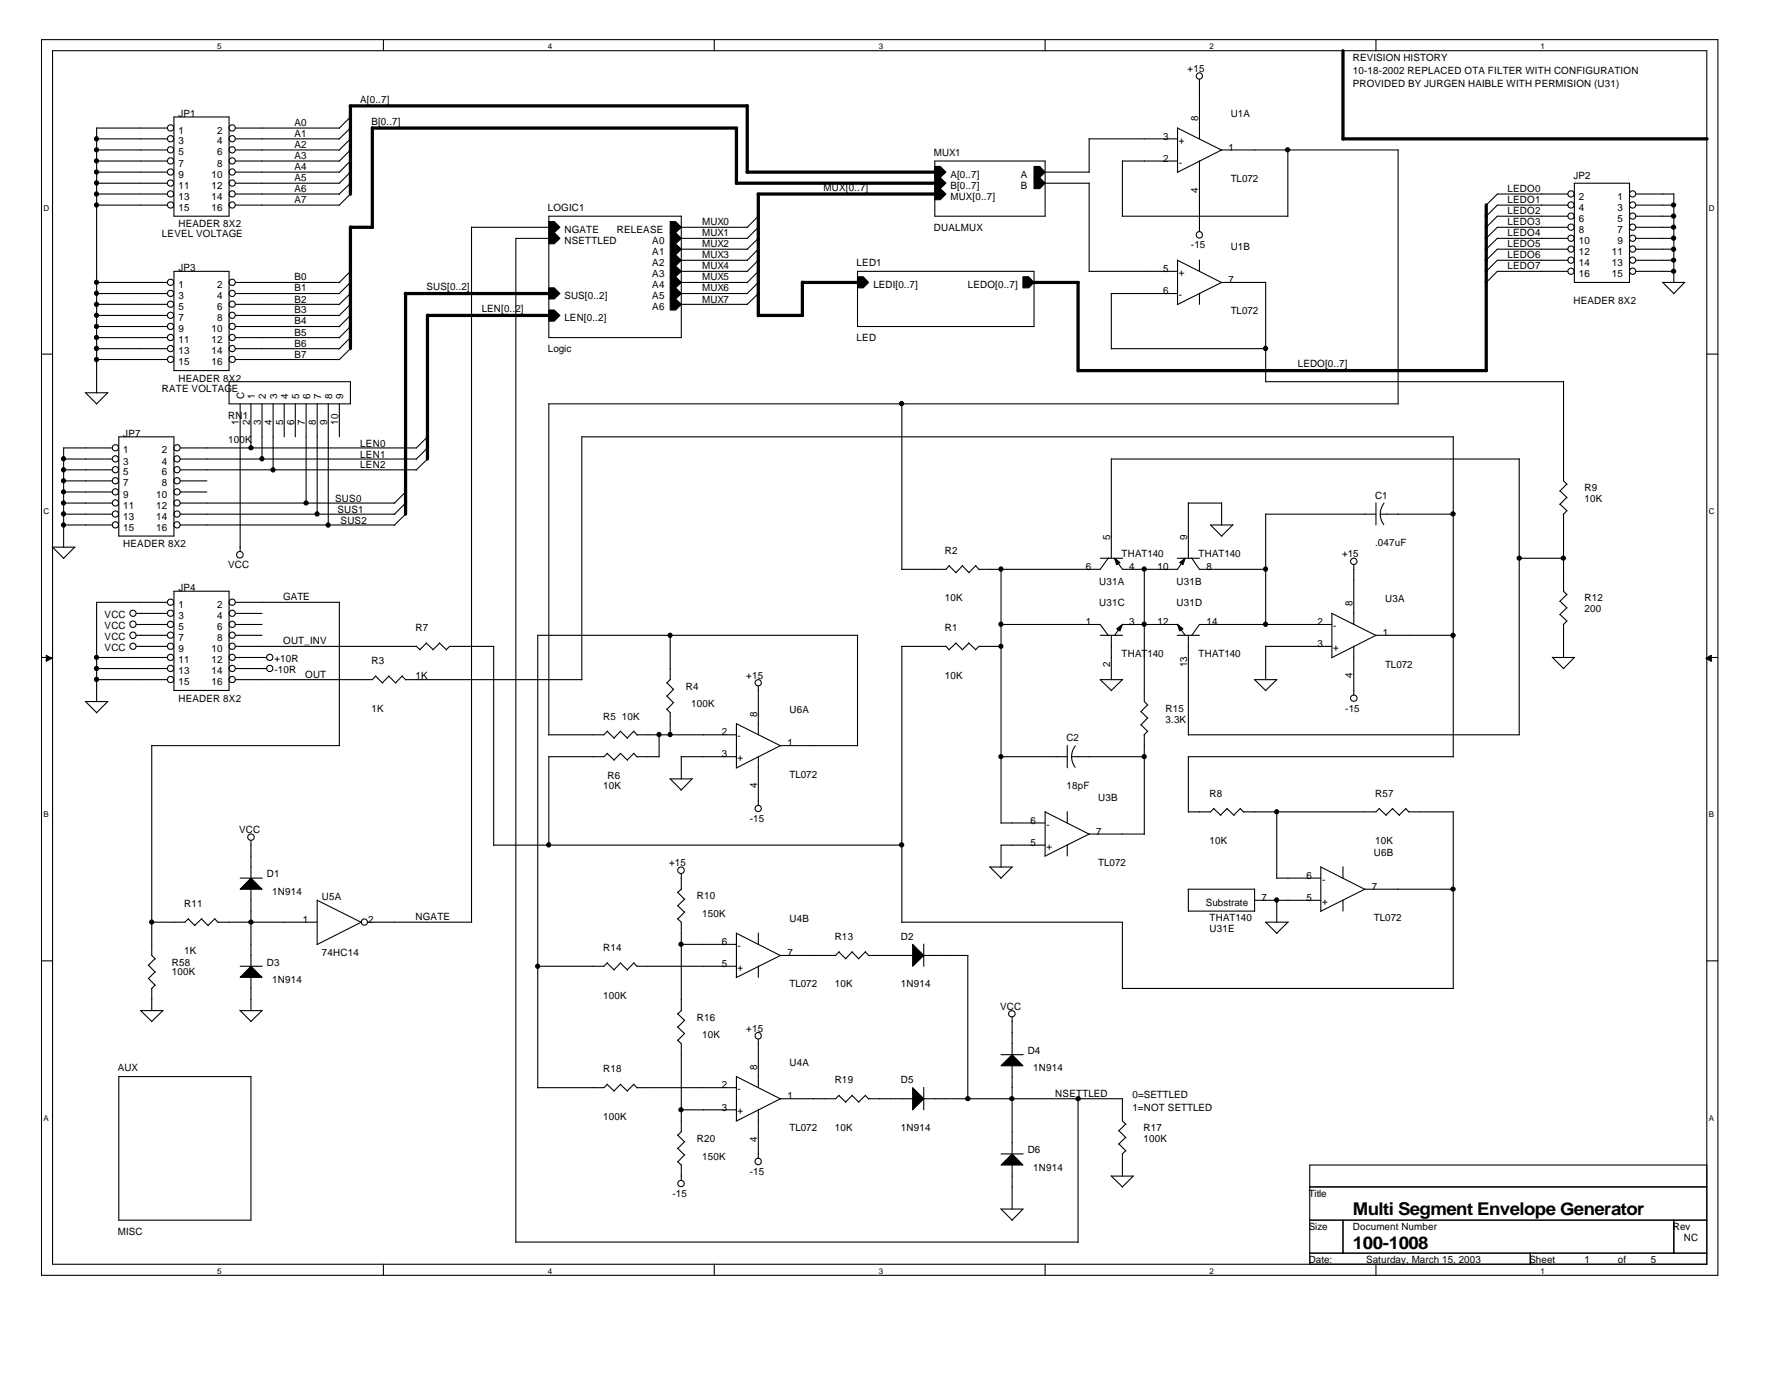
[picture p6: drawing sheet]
<svg xmlns="http://www.w3.org/2000/svg" width="279mm" height="216mm" viewBox="0 0 279 216" stroke-linecap="round" stroke-linejoin="round" font-family="sans-serif">
<g fill="none" stroke="#000" stroke-width=".17">
<path d="M6.5 6.2h262.5v193.5h-262.5zM8.2 7.9h259.1v190h-259.1zM27.2 18.3h8.7v15.5h-8.7zM54.9 18.3l-1.8 1.8M60 6.2v1.7M111.9 6.2v1.7M163.7 6.2v1.7M187.9 12.4v9.3M215.5 6.2v1.7M15.1 25.2h11.1M15.1 20h11.1M15.1 21.7h11.1"/>
<path d="M15.1 23.5h11.1M15.1 26.9h11.1M15.1 28.7h11.1M15.1 30.4h11.1M15.1 32.1h11.1M15.1 20v41.5M36.9 25.2h16.2M36.9 20h16.2M36.9 21.7h16.2M36.9 23.5h16.2M36.9 26.9h16.2M36.9 28.7h16.2"/>
<path d="M36.9 30.4h16.2M36.9 32.1h16.2M54.9 23.5l-1.8 1.8M54.9 20l-1.8 1.8M54.9 21.7l-1.8 1.8M54.9 25.2l-1.8 1.8M54.9 26.9l-1.8 1.8M54.9 28.7l-1.8 1.7M54.9 30.4l-1.8 1.8M73.8 35.6h12.2M73.8 35.5v108.9M86 33.8h20.7v19.1h-20.7z"/>
<path d="M86 37.3h-5.2v157.2M106.7 35.6h10.4M106.7 37.3h10.4M106.7 39h10.4M118.8 33.8l-1.8 1.8M118.8 35.6l-1.8 1.8M118.8 37.3l-1.8 1.8M118.8 39l-1.8 1.8M146.4 25.2h17.3v8.6h-17.3zM163.6 26.9h7M163.6 28.7h7M170.5 21.7h13.9"/>
<path d="M170.6 21.7v5.3M170.6 28.6v13.9M175.7 33.8h26M175.8 25.2h8.6M175.8 25.2v8.6M184.4 20v6.9M184.4 20l7 3.5M187.9 25.2v11.1M201.7 23.5v10.4M219 23.5v39.8M219 23.5h-27.7l-6.9 3.5M245.6 33.8h-11.1l-1.8 1.8"/>
<path d="M245.6 30.4h-11.1l-1.8 1.8M245.6 32.1h-11.1l-1.8 1.8M245.6 35.6h-11.1l-1.8 1.8M245.6 37.3h-11.1l-1.8 1.8M245.6 39h-11.1l-1.8 1.8M246.6 28.7h8.6v15.5h-8.6zM256.2 33.8h5.9M256.2 30.4h5.9M256.2 32.1h5.9M256.2 35.6h5.9M256.2 37.3h5.9M256.2 39h5.9"/>
<path d="M262.1 30.3v13.9M6.5 55.4h1.7M15.1 52.9h11.1M15.1 51.1h11.1M15.1 44.2h11.1M15.1 46h11.1M15.1 47.6h11.1M15.1 49.4h11.1M15.1 54.6h11.1M15.1 56.3h11.1M27.2 42.5h8.7v15.5h-8.7zM35.9 59.8h19v3.4h-19z"/>
<path d="M36.9 52.9h16.2M36.9 51.1h16.2M36.9 44.2h16.2M36.9 46h16.2M36.9 47.6h16.2M36.9 49.4h16.2M36.9 54.6h16.2M36.9 56.3h16.2M54.9 42.5l-1.8 1.8M54.9 46l-1.8 1.7M54.9 52.9l-1.8 1.7M54.9 49.4l-1.8 1.8"/>
<path d="M54.9 44.2l-1.8 1.8M54.9 47.6l-1.8 1.8M54.9 54.6l-1.8 1.7M54.9 51.1l-1.8 1.8M106.7 42.5h10.4M106.7 44.2h10.4M106.7 46h10.4M106.7 47.6h10.4M106.7 40.7h10.4M118.8 40.7l-1.8 1.8M118.8 42.5l-1.8 1.8M118.8 44.2l-1.8 1.8"/>
<path d="M118.8 46l-1.8 1.7M134.3 42.5h27.6v8.6h-27.6zM170.5 42.5h13.9M174 46h10.4M174 46v8.6M174 54.6h24.3M184.4 40.7v6.9M184.4 40.7l7 3.6M187.9 40.7v1.8M187.9 45.9v1.7M198.2 59.8h46.7M198.2 44.2h-6.9l-6.9 3.5"/>
<path d="M198.2 44.2v15.6M244.9 59.7v15.6l.5 .5M245.6 42.5h-11.1l-1.8 1.8M245.6 40.7h-11.1l-1.8 1.8M256.2 42.5h5.9M256.2 40.7h5.9M260.4 44.2l1.7 1.8M260.4 44.2h3.5M263.8 44.2l-1.7 1.8M267.3 55.4h1.7M10 71.9h7.6M10 73.6h7.6"/>
<path d="M10 75.3h7.6M10 77h7.6M10 78.8h7.6M13.4 61.5l1.7 1.7M13.4 61.5h3.5M16.9 61.5l-1.8 1.8M17.6 70.1h-7.6v15.6M18.6 68.4h8.6v15.5h-8.6zM28.3 70.1h36.9M28.3 71.9h36.9M28.3 73.6h36.9M28.3 75.3h4.1"/>
<path d="M28.3 77h4.1M28.3 78.8h33.5M37.6 63.2v23.1M39.3 63.2v7M41 63.2v8.7M42.8 63.2v10.4M44.5 63.2v5.2M46.2 63.2v5.2M47.9 63.2v15.6M49.7 63.2v17.3M51.4 63.2v19M53.1 63.2v5.2"/>
<path d="M63.5 77l-1.8 1.8M63.5 78.8l-1.8 1.7M66.9 68.4l-1.7 1.8M66.9 70.1l-1.7 1.8M66.9 71.9l-1.7 1.7M85.9 63.2h133.1M86 63.2v51.9M141.2 63.2v25.9M174 71.8v15.6M174 71.9h64M186.1 78.8h5.2M186.1 78.8v8.6"/>
<path d="M191.3 78.7v3.5M215.5 78.7v3.5M216.8 78.8l-.5 1-.1 .7M227.6 68.4v50.1M227.6 68.4h-136.5v38.1M237.9 71.9v43.1M244.3 76.9l1.1 1M244.3 78.9l1.1 1.1M245.4 75.8l-1.1 1.1M245.4 77.9l-1.1 1.1M245.4 80l-.6 .5M8.2 85.6l1.8 1.8"/>
<path d="M8.2 85.7h3.5M10 82.2h7.6M10 80.5h7.6M11.7 85.7l-1.8 1.7M15.1 94.3h11.1M15.1 94.3v15.6M21.4 96h4.8M21.4 97.8h4.8M21.4 99.5h4.8M27.2 92.6h8.7v15.5h-8.7zM28.3 82.2h33.5M28.3 80.5h33.5"/>
<path d="M36.9 96h4.1M36.9 97.8h4.1M36.9 99.5h4.1M36.9 94.3h16.2M53.1 94.3v22.4M63.5 80.5l-1.8 1.7M84.2 99.5h50.1M84.2 99.5v70.8M105 99.5v6.9M134.3 99.5v17.3M148.6 88.6l1.2 1.1M148.7 88.5l-.6 .6h-6.9"/>
<path d="M150.7 88.6l1.1 1.1M150.8 88.5l-1.1 1.1M152.8 88.6l.5 .6M152.8 88.5l-1.1 1.1M156.8 97.8h15.5l1.3 1.7M156.8 89.1v39.8M172.3 99.5h3.5M172.3 87.4h3.5M173.6 87.4l-1.3 1.7h-19M174 99.5v6.9M174.6 87.4l1.2 1.8M175.8 97.8h8.6"/>
<path d="M175.8 89.1h8.6M175.8 97.7l-1.2 1.8M179.2 89.1v20.7l.6 .6M184.4 99.5h3.5M184.4 87.4h3.5M184.4 97.7l1.2 1.8M185.6 87.4l-1.2 1.8M186.1 99.5v15.6M186.6 87.4l1.3 1.7h10.4M193.1 82.2h-3.5l1.8 1.8M193.1 82.2l-1.8 1.7M198.2 80.5h17.3"/>
<path d="M198.2 80.5v17.3M208.6 97.8h-20.7l-1.3 1.7M208.6 96v6.9M208.6 96l6.9 3.5M212 88.4v9.4M216.2 80.5l.1 .7 .4 1M216.2 80.5h11.4M227.6 99.5h-12.1l-6.9 3.5M237.9 87.4h7M244.3 94.1l1.1 1.1M244.3 96.2l1.1 1.1M244.9 80.5v12.1l.5 .5"/>
<path d="M244.9 97.8v5.2M245.4 93.1l-1.1 1.1M245.4 95.1l-1.1 1.1M245.4 97.2l-.6 .6M6.5 102.9h1.7M13.4 109.8l1.7 1.8M13.4 109.8h3.5M15.1 102.9h11.1M15.1 106.4h11.1M15.1 104.7h11.1M16.9 109.8l-1.8 1.8M21.4 101.2h4.8"/>
<path d="M23.8 116.7h29.4M23.8 116.7v32.9l.5 .5M36.9 102.9h4.9M36.9 104.7h4.9M36.9 101.2h28.3M58.8 105.9l1.1 1.1M58.9 105.8l-.6 .6h-21.4M60.9 105.9l1.1 1.1M60.9 105.8l-1 1.1M63 105.9l.6 .6M63 105.8l-1 1.1M63.5 106.4h27.7"/>
<path d="M65.2 101.2l.6 .5M66.7 100.7l1.1 1M66.8 100.7l-1.1 1.1M68.8 100.7l1.1 1M68.9 100.7l-1.1 1.1M77.3 101.2v31.2M77.4 101.2h-7l-.5 .6M86 118.5v13.9M95.1 114.5l1.1 1.1M95.1 118l1.1 1M95.1 114.5l-.5 .5h-8.7M95.1 117.9l-.5 .6h-8.7"/>
<path d="M97.2 114.5l1.1 1.1M97.2 118l1.1 1M97.2 114.5l-1 1.1M97.2 117.9l-1 1.1M99.2 114.5l.6 .6M99.2 118l.6 .5M99.3 114.5l-1.1 1.1M99.3 117.9l-1.1 1.1M99.8 115h15.5M99.8 118.5h3.4M103.2 115v3.5M104.4 111l.6 .6v3.5"/>
<path d="M104.4 108.9l1.1 1.1M104.4 106.9l1.1 1M105 106.4l-.5 .5M105.5 110l-1 1.1M105.5 107.9l-1 1.1M106.7 118.5h8.6M106.7 118.5v3.5M115.3 113.3v6.9M115.3 113.3l7 3.5M118.8 107.4v7.6M118.8 118.4v7.7M134.3 116.7h-12.1l-6.9 3.6"/>
<path d="M141.2 101.2h6.9M141.2 101.2v43.2M148.1 101.2l.5 .5M149.7 100.7l1 1M149.7 100.7l-1.1 1.1M151.7 100.7l1.1 1M151.7 100.7l-1 1.1M156.8 101.2h-3.5l-.5 .6M156.8 118.5h10.3M167.1 116.7v3.5M167.8 118.5l.1 .7 .5 .9M167.8 118.5h11.5"/>
<path d="M168.4 116.8l-.5 .9-.1 .8M175.8 106.4h-3.5l1.8 1.7M175.8 106.4l-1.8 1.7M178.7 111.4l1.1 1.1M178.7 113.5l1.1 1M179.2 115v15.6M179.7 110.3l-1 1.1M179.7 112.4l-1 1.1M179.7 114.5l-.5 .6M186.1 118.5h41.5M186.1 115h51.9M186.1 118.5v8.7"/>
<path d="M196.4 106.4l1.8 1.7M196.5 106.4h3.5M198.2 101.2h10.4M198.2 101.2v5.2M200 106.4l-1.8 1.7M212 101.2v7.6M243.1 102.9l1.8 1.8M243.1 102.9h3.5M246.6 102.9l-1.8 1.8M267.3 102.9h1.7M37.6 137.5h3.5M39.3 131.6v5.9"/>
<path d="M39.3 139.2v12.1M77.3 132.3h64M104.9 121.9l1.8 1.8M105 121.9h3.4M106.1 139.7l1.1 1.1M106.7 136.8v2.4M106.7 139.2l-.6 .5M108.4 121.9l-1.7 1.8M155 135.7l1.8 1.8M155 135.7h3.6M156.8 128.8h6.9M158.5 135.7l-1.8 1.8"/>
<path d="M163.7 127.1v6.9M163.7 127.1l6.9 3.5M163.7 132.3h-6.9v3.5M167.1 127.1v1.7M167.1 132.3v1.7M179.3 130.6h-8.7l-7 3.5M186.1 139.2h10.4M186.1 139.2v3.5M190.1 126.6l1.1 1.1M190.1 126.6l-.5 .5h-3.5M192.2 126.6l1.1 1.1M192.2 126.6l-1 1"/>
<path d="M194.2 126.6l.6 .6M194.3 126.6l-1.1 1M196.5 139.2v3.4M200 137.5h6.9M200 127.1v10.4M206.9 135.7v6.9M206.9 135.7l6.9 3.6M210.3 135.7v1.8M216 126.6l1.1 1.1M216 126.6l-.5 .5h-20.7M218.1 126.6l1.1 1.1M218.1 126.6l-1 1"/>
<path d="M220.2 126.6l.5 .6M220.2 126.6l-1.1 1M220.7 127.1h6.9M227.6 139.2h-13.8l-7 3.5M227.6 127.1v27.7M6.5 150.4h1.7M22 158.2l1.8 1.7M22 158.2h3.5M23.3 151.1l1 1.1M23.3 153.2l1 1.1M23.8 154.8v3.4M24.3 150.1l-1.1 1.1"/>
<path d="M24.3 152.2l-1.1 1M24.3 154.2l-.6 .6M25.5 158.2l-1.8 1.8M29.5 143.9l1 1M29.5 143.8l-.5 .6h-5.3M31.6 143.9l1 1M31.6 143.8l-1.1 1.1M33.6 143.9l.6 .5M33.7 143.8l-1.1 1.1M34.1 144.4h15.6M37.6 158.2l1.7 1.7M37.6 158.2h3.5"/>
<path d="M37.6 151.3h3.5M39.3 153v5.3M41 158.2l-1.7 1.8M49.7 141l6.9 3.4M49.7 140.9v7M56.6 144.4l-7 3.5M57.6 144.4h16.3M95.1 150.8l1.1 1.1M95.1 150.7l-.5 .6h-10.4M97.2 150.8l1.1 1.1M97.2 150.7l-1 1.1M99.2 150.8l.6 .5"/>
<path d="M99.3 150.7l-1.1 1.1M99.8 151.3h15.5M106.1 143.8l.6 .6v13.8M106.1 158.7l1.1 1M106.1 141.8l1.1 1M106.7 147.9h8.6M106.7 158.2l-.6 .5M107.2 159.7l-1.1 1.1M107.2 142.8l-1.1 1.1M107.2 140.7l-1.1 1.1M115.3 146.1v6.9M115.3 146.1l7 3.5"/>
<path d="M118.8 146.1v1.8M118.8 151.2v1.8M131.4 149l1.1 1.1M131.4 149l-.5 .6h-8.7l-6.9 3.5M133.5 149l1 1.1M133.5 149l-1.1 1.1M135.5 149l.6 .6M135.6 149l-1.1 1.1M136 149.6h7M141.2 144.4h34.6M144.7 149.6h6.9M144.7 147.8v3.5"/>
<path d="M151.6 149.6v22.5M158.5 159.2v5.9M175.8 144.4v10.4M175.8 154.8h51.8M186.1 142.6h10.4M196.5 141h10.4M200 140.9v3.5M201.7 144.4h-3.5l1.8 1.8M201.7 144.3l-1.7 1.8M210.3 140.9v1.7M267.3 150.4h1.7M18.6 168.6h20.7v22.4h-20.7z"/>
<path d="M95.1 169.8l1.1 1M95.1 169.7l-.5 .6h-10.4M97.2 169.8l1.1 1M97.2 169.7l-1 1.1M99.2 169.8l.6 .5M99.3 169.7l-1.1 1.1M99.8 170.3h15.5M106.1 162.8l.6 .6v13.8M106.1 179.8l1.1 1M106.1 177.7l1.1 1.1M106.1 160.8l1.1 1M106.7 173.8h8.6"/>
<path d="M106.7 177.1l-.6 .6M107.2 161.8l-1.1 1.1M107.2 178.7l-1.1 1.1M115.3 168.5v7M115.3 168.6l7 3.5M118.8 162.7v7.6M118.8 173.7v7.6M131.4 171.5l1.1 1.1M131.4 171.5l-.5 .5h-8.7l-6.9 3.5M133.5 171.5l1 1.1M133.5 171.5l-1.1 1M135.5 171.5l.6 .6"/>
<path d="M135.6 171.5l-1.1 1M136 172h7M144.7 172h31.1M144.7 170.2v3.6M156.8 165.1h3.4M158.5 166.8v13.9M168.8 172v22.5M175.2 177l1.1 1.1M175.2 179.1l1.1 1.1M175.8 172v3.5l.5 .5M176.3 176l-1.1 1.1M176.3 178.1l-1.1 1"/>
<path d="M60 197.9v1.8M80.8 194.5h88.1M106.1 181.8l.6 .6v2.4M107.2 180.8l-1.1 1.1M111.9 197.9v1.8M156.7 189.3l1.8 1.7M156.8 189.3h3.4M156.8 180.7h3.4M158.5 182.4v6.9M160.2 189.3l-1.7 1.8M163.7 197.9v1.8M174 184.1l1.8 1.7"/>
<path d="M174 184.1h3.5M175.8 180.7v3.4M176.3 180.2l-.6 .5M177.5 184.1l-1.8 1.8M205.1 185.8h62.2M205.1 191h62.2M205.1 196.2h62.2M210.3 191v5.2M215.5 197.9v1.8M239.7 196.2v1.7M262.1 191v5.2M267.3 182.4h-62.2v15.5"/>
<circle cx="187.8" cy="11.9" r=".49"/>
<circle cx="26.7" cy="20" r=".49"/>
<circle cx="26.7" cy="21.7" r=".49"/>
<circle cx="26.7" cy="26.9" r=".49"/>
<circle cx="26.7" cy="25.2" r=".49"/>
<circle cx="26.7" cy="32.1" r=".49"/>
<circle cx="26.7" cy="30.4" r=".49"/>
<circle cx="26.7" cy="23.5" r=".49"/>
<circle cx="26.7" cy="28.7" r=".49"/>
<circle cx="36.4" cy="26.9" r=".49"/>
<circle cx="36.4" cy="20" r=".49"/>
<circle cx="36.4" cy="21.7" r=".49"/>
<circle cx="36.4" cy="32.1" r=".49"/>
<circle cx="36.4" cy="23.5" r=".49"/>
<circle cx="36.4" cy="25.2" r=".49"/>
<circle cx="36.4" cy="30.4" r=".49"/>
<circle cx="36.4" cy="28.7" r=".49"/>
<circle cx="187.8" cy="36.8" r=".5"/>
<circle cx="246" cy="33.8" r=".49"/>
<circle cx="246" cy="39" r=".49"/>
<circle cx="246" cy="30.4" r=".49"/>
<circle cx="246" cy="32.1" r=".49"/>
<circle cx="246" cy="37.3" r=".49"/>
<circle cx="246" cy="35.6" r=".49"/>
<circle cx="255.7" cy="33.8" r=".49"/>
<circle cx="255.7" cy="39" r=".49"/>
<circle cx="255.7" cy="32.1" r=".49"/>
<circle cx="255.7" cy="30.4" r=".49"/>
<circle cx="255.7" cy="37.3" r=".49"/>
<circle cx="255.7" cy="35.6" r=".49"/>
<circle cx="26.7" cy="56.3" r=".49"/>
<circle cx="26.7" cy="45.9" r=".49"/>
<circle cx="26.7" cy="54.6" r=".49"/>
<circle cx="26.7" cy="51.1" r=".49"/>
<circle cx="26.7" cy="52.8" r=".49"/>
<circle cx="26.7" cy="49.4" r=".49"/>
<circle cx="26.7" cy="47.6" r=".49"/>
<circle cx="26.7" cy="44.2" r=".49"/>
<circle cx="36.4" cy="52.8" r=".49"/>
<circle cx="36.4" cy="51.1" r=".49"/>
<circle cx="36.4" cy="49.4" r=".49"/>
<circle cx="36.4" cy="54.6" r=".49"/>
<circle cx="36.4" cy="45.9" r=".49"/>
<circle cx="36.4" cy="56.3" r=".49"/>
<circle cx="36.4" cy="44.2" r=".49"/>
<circle cx="36.4" cy="47.6" r=".49"/>
<circle cx="246" cy="42.5" r=".49"/>
<circle cx="246" cy="40.7" r=".49"/>
<circle cx="255.7" cy="42.5" r=".49"/>
<circle cx="255.7" cy="40.7" r=".49"/>
<circle cx="18.1" cy="71.8" r=".49"/>
<circle cx="18.1" cy="78.7" r=".49"/>
<circle cx="18.1" cy="75.3" r=".49"/>
<circle cx="18.1" cy="73.5" r=".49"/>
<circle cx="18.1" cy="70.1" r=".49"/>
<circle cx="18.1" cy="77" r=".49"/>
<circle cx="27.7" cy="78.7" r=".49"/>
<circle cx="27.7" cy="75.3" r=".49"/>
<circle cx="27.7" cy="71.8" r=".49"/>
<circle cx="27.7" cy="70.1" r=".49"/>
<circle cx="27.7" cy="73.5" r=".49"/>
<circle cx="27.7" cy="77" r=".49"/>
<circle cx="18.1" cy="80.5" r=".49"/>
<circle cx="18.1" cy="82.2" r=".49"/>
<circle cx="20.8" cy="97.7" r=".5"/>
<circle cx="20.8" cy="99.5" r=".5"/>
<circle cx="20.8" cy="96" r=".49"/>
<circle cx="26.7" cy="97.8" r=".49"/>
<circle cx="26.7" cy="94.3" r=".49"/>
<circle cx="26.7" cy="99.4" r=".49"/>
<circle cx="26.7" cy="96" r=".49"/>
<circle cx="27.7" cy="80.5" r=".49"/>
<circle cx="27.7" cy="82.2" r=".49"/>
<circle cx="36.4" cy="97.8" r=".49"/>
<circle cx="36.4" cy="94.3" r=".49"/>
<circle cx="36.4" cy="99.4" r=".49"/>
<circle cx="36.4" cy="96" r=".49"/>
<circle cx="37.6" cy="86.9" r=".51"/>
<circle cx="212" cy="87.9" r=".5"/>
<circle cx="20.8" cy="101.2" r=".49"/>
<circle cx="26.7" cy="104.7" r=".49"/>
<circle cx="26.7" cy="101.2" r=".49"/>
<circle cx="26.7" cy="102.9" r=".49"/>
<circle cx="26.7" cy="106.4" r=".49"/>
<circle cx="36.4" cy="101.2" r=".49"/>
<circle cx="36.4" cy="104.7" r=".49"/>
<circle cx="36.4" cy="102.9" r=".49"/>
<circle cx="36.4" cy="106.4" r=".49"/>
<circle cx="42.2" cy="104.7" r=".49"/>
<circle cx="42.2" cy="102.9" r=".49"/>
<circle cx="118.7" cy="106.9" r=".49"/>
<circle cx="212" cy="109.3" r=".5"/>
<circle cx="39.3" cy="131.1" r=".5"/>
<circle cx="106.7" cy="136.3" r=".51"/>
<circle cx="118.7" cy="126.6" r=".49"/>
<circle cx="57.1" cy="144.4" r=".49"/>
<circle cx="158.5" cy="158.7" r=".5"/>
<circle cx="118.7" cy="162.2" r=".5"/>
<circle cx="106.7" cy="185.3" r=".5"/>
<circle cx="118.7" cy="181.8" r=".5"/>
</g>
<g fill="#000" stroke="#000" stroke-width=".16">
<path d="M7.2 102.6l.9 .5-.9 .4z" fill-rule="evenodd"/>
<path d="M267.2 103.1l.8-.5v.9z" fill-rule="evenodd"/>
</g>
<g fill="none" stroke="#000" stroke-width=".51">
<path d="M54.8 16.6h62.2M54.9 16.6v13.8M117 16.5v10.4M210.3 7.9v13.9M54.9 35.5v19.1M54.9 35.6h3.5M58.3 20v15.6M58.3 20h57.1M115.3 20v8.7M115.3 28.7h31.1M117 26.9h29.4M118.7 30.4h27.7"/>
<path d="M118.8 30.4v19M210.3 21.7h57.1M232.8 32.1v25.9M63.5 46h22.5M63.5 45.9v34.6M66.9 49.4h19.1M66.9 49.3v22.6M118.8 49.4h6.9M125.7 44.2v5.2M125.7 44.2h8.6M161.9 44.2h7M168.8 44.2v13.9"/>
<path d="M168.8 58h64"/>
</g>
<g fill="#000" stroke="#000" stroke-width=".17">
<path d="M86 34.7h.8l.9 .9-.9 .8h-.8z" fill-rule="evenodd"/>
<path d="M86 36.4h.8l.9 .9-.9 .9h-.8z" fill-rule="evenodd"/>
<path d="M105 34.7h.8l.9 .9-.9 .8h-.8z" fill-rule="evenodd"/>
<path d="M105 36.4h.8l.9 .9-.9 .9h-.8z" fill-rule="evenodd"/>
<path d="M105 38.2h.8l.9 .8-.9 .9h-.8z" fill-rule="evenodd"/>
<path d="M146.4 26.1h.9l.8 .8-.8 .9h-.9z" fill-rule="evenodd"/>
<path d="M146.4 27.8h.9l.8 .9-.8 .8h-.9z" fill-rule="evenodd"/>
<path d="M146.4 29.5h.9l.8 .9-.8 .9h-.9z" fill-rule="evenodd"/>
<path d="M161.9 26.1h.9l.9 .8-.9 .9h-.9z" fill-rule="evenodd"/>
<path d="M161.9 27.8h.9l.9 .9-.9 .8h-.9z" fill-rule="evenodd"/>
<path d="M86 45.1h.8l.9 .9-.9 .8h-.8z" fill-rule="evenodd"/>
<path d="M86 48.5h.8l.9 .9-.9 .9h-.8z" fill-rule="evenodd"/>
<path d="M105 39.9h.8l.9 .8-.9 .9h-.8z" fill-rule="evenodd"/>
<path d="M105 41.6h.8l.9 .9-.9 .8h-.8z" fill-rule="evenodd"/>
<path d="M105 43.3h.8l.9 .9-.9 .9h-.8z" fill-rule="evenodd"/>
<path d="M105 45.1h.8l.9 .9-.9 .8h-.8z" fill-rule="evenodd"/>
<path d="M105 46.8h.8l.9 .8-.9 .9h-.8z" fill-rule="evenodd"/>
<path d="M134.3 43.3h.9l.8 .9-.8 .9h-.9z" fill-rule="evenodd"/>
<path d="M160.2 43.3h.9l.8 .9-.8 .9h-.9z" fill-rule="evenodd"/>
<path d="M174.6 87.4l.8 .7-.5 .3z" fill-rule="evenodd"/>
<path d="M174.9 98.4l.9-.6-.4 1z" fill-rule="evenodd"/>
<path d="M184.4 97.8l.9 .6-.5 .4z" fill-rule="evenodd"/>
<path d="M184.8 88.1l.8-.7-.3 1z" fill-rule="evenodd"/>
<path d="M39.3 137.5l1.7 1.7h-3.4z" fill-rule="evenodd"/>
<path d="M39.3 151.3l1.7 1.7h-3.4z" fill-rule="evenodd"/>
<path d="M142.9 147.9l1.8 1.7-1.8 1.7z" fill-rule="evenodd"/>
<path d="M142.9 170.3l1.8 1.7-1.8 1.8z" fill-rule="evenodd"/>
<path d="M156.8 166.9l1.7-1.8 1.7 1.8z" fill-rule="evenodd"/>
<path d="M156.8 182.4l1.7-1.7 1.7 1.7z" fill-rule="evenodd"/>
<circle cx="15.1" cy="28.6" r=".33"/>
<circle cx="15.1" cy="21.7" r=".33"/>
<circle cx="15.1" cy="30.4" r=".33"/>
<circle cx="15.1" cy="32.1" r=".32"/>
<circle cx="15.1" cy="26.9" r=".32"/>
<circle cx="15.1" cy="23.5" r=".32"/>
<circle cx="15.1" cy="25.2" r=".32"/>
<circle cx="201.7" cy="23.5" r=".33"/>
<circle cx="262.1" cy="37.3" r=".33"/>
<circle cx="262.1" cy="39" r=".33"/>
<circle cx="262.1" cy="32.1" r=".33"/>
<circle cx="262.1" cy="33.8" r=".33"/>
<circle cx="262.1" cy="35.6" r=".33"/>
<circle cx="15.1" cy="54.6" r=".33"/>
<circle cx="15.1" cy="47.6" r=".33"/>
<circle cx="15.1" cy="56.3" r=".33"/>
<circle cx="15.1" cy="45.9" r=".33"/>
<circle cx="15.1" cy="51.1" r=".32"/>
<circle cx="15.1" cy="44.2" r=".32"/>
<circle cx="15.1" cy="49.4" r=".32"/>
<circle cx="15.1" cy="52.8" r=".32"/>
<circle cx="198.2" cy="54.6" r=".33"/>
<circle cx="262.1" cy="40.7" r=".33"/>
<circle cx="262.1" cy="42.5" r=".33"/>
<circle cx="9.9" cy="73.6" r=".33"/>
<circle cx="9.9" cy="71.8" r=".33"/>
<circle cx="9.9" cy="77" r=".32"/>
<circle cx="9.9" cy="75.3" r=".32"/>
<circle cx="9.9" cy="78.7" r=".32"/>
<circle cx="39.3" cy="70.1" r=".33"/>
<circle cx="41" cy="71.8" r=".33"/>
<circle cx="42.7" cy="73.6" r=".33"/>
<circle cx="48" cy="78.7" r=".33"/>
<circle cx="141.2" cy="63.2" r=".33"/>
<circle cx="9.9" cy="80.5" r=".33"/>
<circle cx="9.9" cy="82.2" r=".33"/>
<circle cx="49.6" cy="80.5" r=".33"/>
<circle cx="51.4" cy="82.2" r=".33"/>
<circle cx="104.9" cy="99.5" r=".33"/>
<circle cx="156.7" cy="89.1" r=".33"/>
<circle cx="156.7" cy="97.7" r=".33"/>
<circle cx="179.2" cy="89.1" r=".33"/>
<circle cx="179.2" cy="97.7" r=".33"/>
<circle cx="198.2" cy="89.1" r=".33"/>
<circle cx="198.2" cy="97.7" r=".33"/>
<circle cx="227.6" cy="80.5" r=".33"/>
<circle cx="227.6" cy="99.5" r=".33"/>
<circle cx="237.9" cy="87.4" r=".33"/>
<circle cx="244.8" cy="87.4" r=".33"/>
<circle cx="15.1" cy="106.4" r=".33"/>
<circle cx="15.1" cy="102.9" r=".32"/>
<circle cx="15.1" cy="104.7" r=".32"/>
<circle cx="103.2" cy="115" r=".33"/>
<circle cx="104.9" cy="115" r=".33"/>
<circle cx="156.8" cy="101.2" r=".32"/>
<circle cx="156.8" cy="118.5" r=".32"/>
<circle cx="179.2" cy="118.5" r=".32"/>
<circle cx="85.9" cy="132.3" r=".33"/>
<circle cx="141.2" cy="132.3" r=".33"/>
<circle cx="199.9" cy="127.1" r=".32"/>
<circle cx="227.6" cy="139.2" r=".33"/>
<circle cx="23.7" cy="144.4" r=".32"/>
<circle cx="39.3" cy="144.4" r=".33"/>
<circle cx="84.2" cy="151.3" r=".33"/>
<circle cx="106.7" cy="147.8" r=".33"/>
<circle cx="199.9" cy="140.9" r=".33"/>
<circle cx="106.7" cy="173.7" r=".33"/>
<circle cx="151.6" cy="172" r=".33"/>
<circle cx="158.5" cy="172" r=".33"/>
<circle cx="168.9" cy="172" r=".33"/>
</g>
<g font-size="2.8">
<text x="211.9" y="190.3">Multi Segment Envelope Generator</text>
<text x="211.9" y="195.5">100-1008</text>
</g>
<g font-size="1.6">
<text x="186" y="11.3">+15</text>
<text x="211.9" y="9.5">REVISION HISTORY</text>
<text x="211.9" y="11.6">10-18-2002 REPLACED OTA FILTER WITH CONFIGURATION</text>
<text x="56.4" y="16.1">A[0..7]</text>
<text x="211.9" y="13.6">PROVIDED BY JURGEN HAIBLE WITH PERMISION (U31)</text>
<text x="27.9" y="18.3">JP1</text>
<text x="27.9" y="20.9">1</text>
<text x="27.9" y="22.6">3</text>
<text x="34" y="20.9">2</text>
<text x="34" y="22.6">4</text>
<text x="46.1" y="19.7">A0</text>
<text x="46.1" y="21.5">A1</text>
<text x="46.1" y="23.2">A2</text>
<text x="58.2" y="19.6">B[0..7]</text>
<text x="182.2" y="21.8">3</text>
<text x="184.6" y="22.5">+</text>
<text x="187.7" y="19" transform="rotate(-90 187.7 19)">8</text>
<text x="192.4" y="23.6">1</text>
<text x="192.7" y="18.3">U1A</text>
<text x="27.9" y="24.3">5</text>
<text x="27.9" y="26.1">7</text>
<text x="27.9" y="27.8">9</text>
<text x="27.9" y="29.5">11</text>
<text x="33.1" y="27.8">10</text>
<text x="33.1" y="29.5">12</text>
<text x="34" y="24.3">6</text>
<text x="34" y="26.1">8</text>
<text x="46.1" y="24.9">A3</text>
<text x="46.1" y="26.6">A4</text>
<text x="46.1" y="28.4">A5</text>
<text x="129" y="29.9">MUX[0..7]</text>
<text x="146.3" y="24.4">MUX1</text>
<text x="148.8" y="27.8">A[0..7]</text>
<text x="148.8" y="29.5">B[0..7]</text>
<text x="159.9" y="27.8">A</text>
<text x="159.9" y="29.5">B</text>
<text x="182.2" y="25.3">2</text>
<text x="184.6" y="26">-</text>
<text x="192.7" y="28.5">TL072</text>
<text x="246.4" y="28">JP2</text>
<text x="27.9" y="35.6">HEADER 8X2</text>
<text x="27.9" y="31.2">13</text>
<text x="27.9" y="33">15</text>
<text x="33.1" y="31.2">14</text>
<text x="33.1" y="33">16</text>
<text x="46.1" y="30.1">A6</text>
<text x="46.1" y="31.8">A7</text>
<text x="85.8" y="33">LOGIC1</text>
<text x="110" y="35.3">MUX0</text>
<text x="148.8" y="31.3">MUX[0..7]</text>
<text x="187.7" y="30.2" transform="rotate(-90 187.7 30.2)">4</text>
<text x="236.1" y="30.1">LEDO0</text>
<text x="236.1" y="31.8">LEDO1</text>
<text x="236.1" y="33.5">LEDO2</text>
<text x="236.1" y="35.3">LEDO3</text>
<text x="247.3" y="31.2">2</text>
<text x="247.3" y="33">4</text>
<text x="247.3" y="34.7">6</text>
<text x="253.3" y="31.2">1</text>
<text x="253.3" y="33">3</text>
<text x="253.3" y="34.7">5</text>
<text x="25.4" y="37.2">LEVEL VOLTAGE</text>
<text x="88.4" y="36.4">NGATE</text>
<text x="88.4" y="38.2">NSETTLED</text>
<text x="96.6" y="36.4">RELEASE</text>
<text x="102.2" y="38.2">A0</text>
<text x="102.2" y="39.9">A1</text>
<text x="102.2" y="41.7">A2</text>
<text x="110" y="37">MUX1</text>
<text x="110" y="38.7">MUX2</text>
<text x="110" y="40.4">MUX3</text>
<text x="134.2" y="41.7">LED1</text>
<text x="146.3" y="36.1">DUALMUX</text>
<text x="186.5" y="38.9">-15</text>
<text x="192.7" y="39.1">U1B</text>
<text x="236.1" y="37">LEDO4</text>
<text x="236.1" y="38.7">LEDO5</text>
<text x="236.1" y="40.4">LEDO6</text>
<text x="247.3" y="36.4">8</text>
<text x="247.3" y="38.2">10</text>
<text x="247.3" y="39.9">12</text>
<text x="247.3" y="41.6">14</text>
<text x="252.4" y="39.9">11</text>
<text x="252.4" y="41.6">13</text>
<text x="253.3" y="36.4">7</text>
<text x="253.3" y="38.2">9</text>
<text x="27.9" y="42.5">JP3</text>
<text x="27.9" y="45.1">1</text>
<text x="27.9" y="46.8">3</text>
<text x="34" y="45.1">2</text>
<text x="34" y="46.8">4</text>
<text x="46.1" y="47.4">B2</text>
<text x="46.1" y="43.9">B0</text>
<text x="46.1" y="45.6">B1</text>
<text x="66.8" y="45.5">SUS[0..2]</text>
<text x="88.4" y="46.8">SUS[0..2]</text>
<text x="102.2" y="43.4">A3</text>
<text x="102.2" y="45.1">A4</text>
<text x="102.2" y="46.8">A5</text>
<text x="110" y="42.2">MUX4</text>
<text x="110" y="43.9">MUX5</text>
<text x="110" y="45.6">MUX6</text>
<text x="110" y="47.4">MUX7</text>
<text x="136.8" y="45.1">LEDI[0..7]</text>
<text x="151.6" y="45.1">LEDO[0..7]</text>
<text x="182.2" y="46.1">6</text>
<text x="182.2" y="42.6">5</text>
<text x="184.6" y="43.2">+</text>
<text x="184.6" y="46.7">-</text>
<text x="192.4" y="44.3">7</text>
<text x="236.1" y="42.2">LEDO7</text>
<text x="246.4" y="47.5">HEADER 8X2</text>
<text x="247.3" y="43.3">16</text>
<text x="252.4" y="43.3">15</text>
<text x="27.9" y="48.5">5</text>
<text x="27.9" y="50.2">7</text>
<text x="27.9" y="52">9</text>
<text x="27.9" y="53.7">11</text>
<text x="33.1" y="52">10</text>
<text x="33.1" y="53.7">12</text>
<text x="34" y="48.5">6</text>
<text x="34" y="50.2">8</text>
<text x="46.1" y="49.1">B3</text>
<text x="46.1" y="50.8">B4</text>
<text x="46.1" y="52.5">B5</text>
<text x="75.4" y="48.9">LEN[0..2]</text>
<text x="88.4" y="50.3">LEN[0..2]</text>
<text x="102.2" y="48.6">A6</text>
<text x="134.2" y="53.4">LED</text>
<text x="192.7" y="49.2">TL072</text>
<text x="27.9" y="59.8">HEADER 8X2</text>
<text x="27.9" y="55.5">13</text>
<text x="27.9" y="57.2">15</text>
<text x="33.1" y="55.5">14</text>
<text x="33.1" y="57.2">16</text>
<text x="46.1" y="54.3">B6</text>
<text x="46.1" y="56">B7</text>
<text x="85.8" y="55.1">Logic</text>
<text x="203.3" y="57.5">LEDO[0..7]</text>
<text x="25.4" y="61.3">RATE VOLTAGE</text>
<text x="35.7" y="65.7">RN1</text>
<text x="38.2" y="62.5" transform="rotate(-90 38.2 62.5)">C</text>
<text x="39.9" y="62.5" transform="rotate(-90 39.9 62.5)">1</text>
<text x="41.7" y="62.5" transform="rotate(-90 41.7 62.5)">2</text>
<text x="43.4" y="62.5" transform="rotate(-90 43.4 62.5)">3</text>
<text x="45.1" y="62.5" transform="rotate(-90 45.1 62.5)">4</text>
<text x="46.9" y="62.5" transform="rotate(-90 46.9 62.5)">5</text>
<text x="48.6" y="62.5" transform="rotate(-90 48.6 62.5)">6</text>
<text x="50.3" y="62.5" transform="rotate(-90 50.3 62.5)">7</text>
<text x="52" y="62.5" transform="rotate(-90 52 62.5)">8</text>
<text x="53.8" y="62.5" transform="rotate(-90 53.8 62.5)">9</text>
<text x="19.3" y="68.4">JP7</text>
<text x="19.3" y="71">1</text>
<text x="25.4" y="71">2</text>
<text x="35.7" y="69.3">100K</text>
<text x="37.4" y="66.5" transform="rotate(-90 37.4 66.5)">1</text>
<text x="39.1" y="66.5" transform="rotate(-90 39.1 66.5)">2</text>
<text x="40.9" y="66.5" transform="rotate(-90 40.9 66.5)">3</text>
<text x="42.6" y="66.5" transform="rotate(-90 42.6 66.5)">4</text>
<text x="44.3" y="66.5" transform="rotate(-90 44.3 66.5)">5</text>
<text x="46.1" y="66.5" transform="rotate(-90 46.1 66.5)">6</text>
<text x="47.8" y="66.5" transform="rotate(-90 47.8 66.5)">7</text>
<text x="49.5" y="66.5" transform="rotate(-90 49.5 66.5)">8</text>
<text x="51.2" y="66.5" transform="rotate(-90 51.2 66.5)">9</text>
<text x="53" y="66.5" transform="rotate(-90 53 66.5)">10</text>
<text x="56.4" y="70">LEN0</text>
<text x="56.4" y="71.7">LEN1</text>
<text x="19.3" y="72.7">3</text>
<text x="19.3" y="74.4">5</text>
<text x="19.3" y="76.2">7</text>
<text x="19.3" y="77.9">9</text>
<text x="24.5" y="77.9">10</text>
<text x="25.4" y="72.7">4</text>
<text x="25.4" y="74.4">6</text>
<text x="25.4" y="76.2">8</text>
<text x="56.4" y="73.3">LEN2</text>
<text x="248.2" y="76.9">R9</text>
<text x="19.3" y="79.6">11</text>
<text x="19.3" y="81.4">13</text>
<text x="19.3" y="83.1">15</text>
<text x="24.5" y="79.6">12</text>
<text x="24.5" y="81.4">14</text>
<text x="24.5" y="83.1">16</text>
<text x="52.5" y="78.6">SUS0</text>
<text x="52.8" y="80.3">SUS1</text>
<text x="53.3" y="82.1">SUS2</text>
<text x="215.3" y="78.1">C1</text>
<text x="248.2" y="78.6">10K</text>
<text x="19.3" y="85.7">HEADER 8X2</text>
<text x="35.7" y="89">VCC</text>
<text x="148" y="86.7">R2</text>
<text x="170.1" y="89.2">6</text>
<text x="173.9" y="84.6" transform="rotate(-90 173.9 84.6)">5</text>
<text x="175.6" y="87.2">THAT140</text>
<text x="176.9" y="89.2">4</text>
<text x="181.3" y="89.2">10</text>
<text x="185.9" y="84.6" transform="rotate(-90 185.9 84.6)">9</text>
<text x="187.7" y="87.2">THAT140</text>
<text x="188.9" y="89.2">8</text>
<text x="210.2" y="87.2">+15</text>
<text x="215.3" y="85.5">.047uF</text>
<text x="27.9" y="92.6">JP4</text>
<text x="27.9" y="95.2">1</text>
<text x="34" y="95.2">2</text>
<text x="44.4" y="94">GATE</text>
<text x="148" y="94.1">10K</text>
<text x="172.2" y="94.9">U31C</text>
<text x="172.2" y="91.6">U31A</text>
<text x="184.3" y="91.6">U31B</text>
<text x="184.3" y="94.9">U31D</text>
<text x="211.8" y="95" transform="rotate(-90 211.8 95)">8</text>
<text x="216.9" y="94.3">U3A</text>
<text x="248.2" y="94.1">R12</text>
<text x="248.2" y="95.9">200</text>
<text x="16.4" y="96.7">VCC</text>
<text x="16.4" y="98.5">VCC</text>
<text x="16.4" y="100.2">VCC</text>
<text x="16.4" y="101.9">VCC</text>
<text x="27.9" y="96.9">3</text>
<text x="27.9" y="98.6">5</text>
<text x="27.9" y="100.3">7</text>
<text x="34" y="96.9">4</text>
<text x="34" y="98.6">6</text>
<text x="34" y="100.3">8</text>
<text x="44.4" y="100.9">OUT_INV</text>
<text x="65.1" y="98.8">R7</text>
<text x="148" y="98.8">R1</text>
<text x="170.1" y="97.9">1</text>
<text x="176.9" y="97.9">3</text>
<text x="181.3" y="97.9">12</text>
<text x="188.9" y="97.9">14</text>
<text x="206.3" y="97.9">2</text>
<text x="206.3" y="101.3">3</text>
<text x="208.8" y="101.9">+</text>
<text x="208.8" y="98.5">-</text>
<text x="216.6" y="99.6">1</text>
<text x="27.9" y="102.1">9</text>
<text x="27.9" y="103.8">11</text>
<text x="27.9" y="105.5">13</text>
<text x="27.9" y="107.3">15</text>
<text x="33.1" y="102.1">10</text>
<text x="33.1" y="103.8">12</text>
<text x="33.1" y="105.5">14</text>
<text x="33.1" y="107.3">16</text>
<text x="43" y="103.7">+10R</text>
<text x="43" y="105.4">-10R</text>
<text x="47.8" y="106.1">OUT</text>
<text x="58.2" y="104">R3</text>
<text x="65.1" y="106.3">1K</text>
<text x="107.4" y="108">R4</text>
<text x="116.9" y="106.3">+15</text>
<text x="148" y="106.3">10K</text>
<text x="173.9" y="104.4" transform="rotate(-90 173.9 104.4)">2</text>
<text x="175.6" y="102.8">THAT140</text>
<text x="185.9" y="104.4" transform="rotate(-90 185.9 104.4)">13</text>
<text x="187.7" y="102.8">THAT140</text>
<text x="211.8" y="106.2" transform="rotate(-90 211.8 106.2)">4</text>
<text x="216.9" y="104.5">TL072</text>
<text x="27.9" y="109.9">HEADER 8X2</text>
<text x="58.2" y="111.4">1K</text>
<text x="94.4" y="112.6">R5</text>
<text x="97.4" y="112.6">10K</text>
<text x="108.2" y="110.7">100K</text>
<text x="118.6" y="112.2" transform="rotate(-90 118.6 112.2)">8</text>
<text x="123.7" y="111.6">U6A</text>
<text x="182.5" y="111.4">R15</text>
<text x="182.5" y="113.2">3.3K</text>
<text x="210.7" y="111.4">-15</text>
<text x="113.1" y="115.1">2</text>
<text x="113.1" y="118.6">3</text>
<text x="115.5" y="119.2">+</text>
<text x="115.5" y="115.7">-</text>
<text x="123.3" y="116.8">1</text>
<text x="167" y="116.1">C2</text>
<text x="94.4" y="123.5">10K</text>
<text x="95.1" y="122">R6</text>
<text x="118.6" y="123.4" transform="rotate(-90 118.6 123.4)">4</text>
<text x="123.7" y="121.8">TL072</text>
<text x="167" y="123.5">18pF</text>
<text x="172" y="125.4">U3B</text>
<text x="189.4" y="124.7">R8</text>
<text x="215.3" y="124.7">R57</text>
<text x="37.5" y="130.4">VCC</text>
<text x="117.4" y="128.7">-15</text>
<text x="161.4" y="128.9">6</text>
<text x="163.9" y="129.6">-</text>
<text x="171.7" y="130.7">7</text>
<text x="41.8" y="137.3">D1</text>
<text x="104.8" y="135.6">+15</text>
<text x="161.4" y="132.4">5</text>
<text x="163.9" y="133">+</text>
<text x="172" y="135.6">TL072</text>
<text x="189.4" y="132.2">10K</text>
<text x="204.6" y="137.6">6</text>
<text x="215.2" y="134.1">U6B</text>
<text x="215.3" y="132.2">10K</text>
<text x="28.8" y="142">R11</text>
<text x="42.6" y="140.1">1N914</text>
<text x="50.4" y="141">U5A</text>
<text x="109.1" y="140.8">R10</text>
<text x="110" y="143.6">150K</text>
<text x="188.8" y="141.8">Substrate</text>
<text x="197.6" y="141.1">7</text>
<text x="204.6" y="141.1">5</text>
<text x="207.1" y="141.6">+</text>
<text x="207.1" y="138.2">-</text>
<text x="214.8" y="139.3">7</text>
<text x="28.8" y="149.4">1K</text>
<text x="47.4" y="144.5">1</text>
<text x="50.4" y="149.6">74HC14</text>
<text x="57.7" y="144.5">2</text>
<text x="65.1" y="144.1">NGATE</text>
<text x="94.4" y="148.9">R14</text>
<text x="113.1" y="148">6</text>
<text x="115.5" y="148.5">-</text>
<text x="123.3" y="149.7">7</text>
<text x="123.7" y="144.4">U4B</text>
<text x="130.7" y="147.2">R13</text>
<text x="141.1" y="147.2">D2</text>
<text x="189.4" y="146">U31E</text>
<text x="189.4" y="144.2">THAT140</text>
<text x="215.2" y="144.2">TL072</text>
<text x="26.9" y="151.2">R58</text>
<text x="26.9" y="152.7">100K</text>
<text x="41.8" y="151.2">D3</text>
<text x="42.6" y="153.9">1N914</text>
<text x="113.1" y="151.4">5</text>
<text x="115.5" y="152">+</text>
<text x="123.7" y="154.6">TL072</text>
<text x="130.7" y="154.6">10K</text>
<text x="141.1" y="154.6">1N914</text>
<text x="94.4" y="156.3">100K</text>
<text x="109.1" y="159.8">R16</text>
<text x="116.9" y="161.5">+15</text>
<text x="156.6" y="158.1">VCC</text>
<text x="18.5" y="167.7">AUX</text>
<text x="94.4" y="167.9">R18</text>
<text x="110" y="162.6">10K</text>
<text x="118.6" y="167.5" transform="rotate(-90 118.6 167.5)">8</text>
<text x="123.7" y="166.9">U4A</text>
<text x="161" y="165">D4</text>
<text x="161.8" y="167.7">1N914</text>
<text x="113.1" y="170.4">2</text>
<text x="113.1" y="173.9">3</text>
<text x="115.5" y="171">-</text>
<text x="123.3" y="172.1">1</text>
<text x="130.7" y="169.6">R19</text>
<text x="141.1" y="169.6">D5</text>
<text x="165.3" y="171.7">NSETTLED</text>
<text x="177.3" y="171.9">0=SETTLED</text>
<text x="177.3" y="173.9">1=NOT SETTLED</text>
<text x="94.4" y="175.3">100K</text>
<text x="109.1" y="178.8">R20</text>
<text x="115.5" y="174.5">+</text>
<text x="118.6" y="178.7" transform="rotate(-90 118.6 178.7)">4</text>
<text x="123.7" y="177.1">TL072</text>
<text x="130.7" y="177.1">10K</text>
<text x="141.1" y="177.1">1N914</text>
<text x="179.1" y="177.1">R17</text>
<text x="179.1" y="178.8">100K</text>
<text x="110" y="181.6">150K</text>
<text x="117.4" y="184">-15</text>
<text x="161" y="180.5">D6</text>
<text x="161.8" y="183.3">1N914</text>
<text x="105.3" y="187.4">-15</text>
<text x="205" y="187.4">Title</text>
<text x="18.5" y="193.3">MISC</text>
<text x="205" y="192.6">Size</text>
<text x="205" y="197.8">Date:</text>
<text x="211.9" y="192.6">Document Number</text>
<text x="214" y="197.8">Saturday, March 15, 2003</text>
<text x="239.5" y="197.8">Sheet</text>
<text x="248.2" y="197.8">1</text>
<text x="253.4" y="197.8">of</text>
<text x="258.5" y="197.8">5</text>
<text x="262" y="192.6">Rev</text>
<text x="263.7" y="194.4">NC</text>
</g>
<g font-size="1.3">
<text x="34" y="7.7">5</text>
<text x="85.8" y="7.7">4</text>
<text x="137.6" y="7.7">3</text>
<text x="189.4" y="7.7">2</text>
<text x="241.3" y="7.7">1</text>
<text x="6.8" y="33">D</text>
<text x="267.6" y="33">D</text>
<text x="6.8" y="80.5">C</text>
<text x="267.6" y="80.5">C</text>
<text x="6.8" y="128">B</text>
<text x="267.6" y="128">B</text>
<text x="6.8" y="175.5">A</text>
<text x="267.6" y="175.5">A</text>
<text x="34" y="199.4">5</text>
<text x="85.8" y="199.4">4</text>
<text x="137.6" y="199.4">3</text>
<text x="189.4" y="199.4">2</text>
<text x="241.3" y="199.4">1</text>
</g>
</svg>
